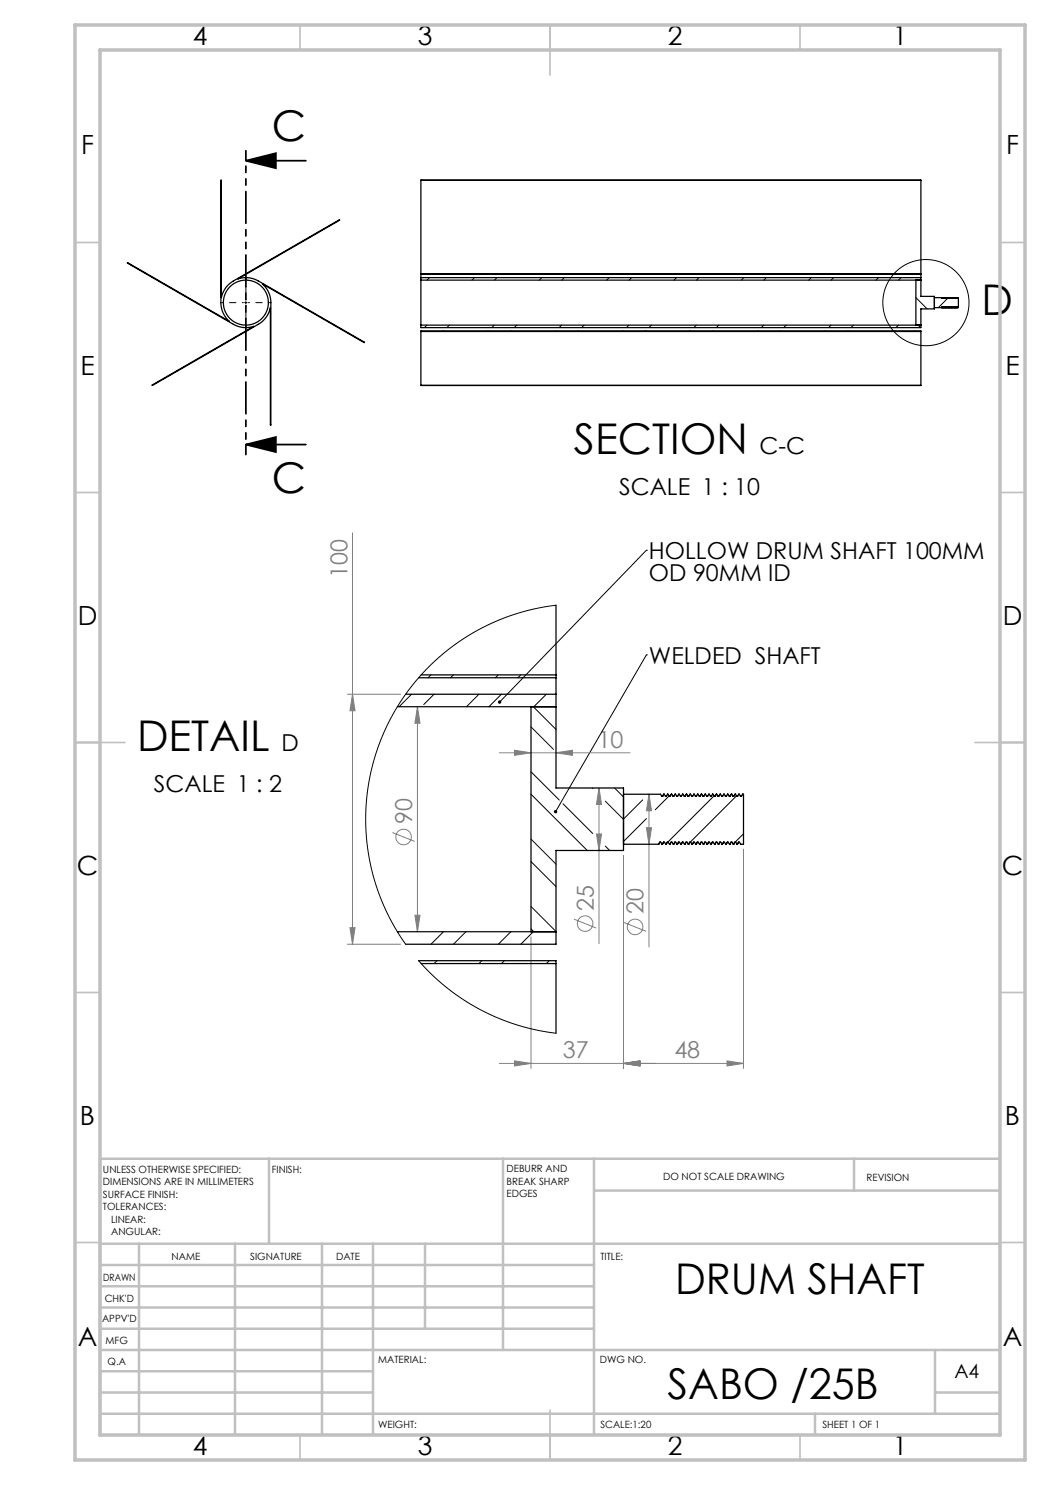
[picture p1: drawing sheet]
<svg xmlns="http://www.w3.org/2000/svg" width="210mm" height="297mm" viewBox="0 0 210 297" stroke-linecap="round" stroke-linejoin="round" font-family="sans-serif">
<g fill="none" stroke="#808080" stroke-width=".2">
<path d="M70.5 106.6v82.2M69.5 138.8h10.6M70.5 138.8l.5 3.3h-1zM83.5 141.3l.5 3.3h-1zM83.5 141.3v45M99.9 150.6h26.1M102.9 150.1l3.3 .5-3.3 .5zM111.2 150.6l3.3-.5v1zM119.8 157.6v31.1M119.8 157.6l.5 3.3h-1zM129.8 158.8l.5 3.3h-1zM129.8 158.8v30.6"/>
<path d="M78.5 166.5l4.4 1.8M119.3 166.8h1l-.5 3.3zM124.7 171.1v42.6M129.3 165.5h1l-.5 3.3zM148.7 169.8v43.9M69.5 188.8h10.6M70 185.5h1l-.5 3.3zM83 183h1l-.5 3.3zM106.2 187.3v26.4M114.8 183.8l4.4 1.8M124.8 184.5l4.4 1.8M99.9 212.7h48.8"/>
<path d="M102.9 212.2l3.3 .5-3.3 .5zM124.7 212.7l3.3-.5v1zM145.4 212.2l3.3 .5-3.3 .5z"/>
<circle cx="80.7" cy="167.4" r="1.56"/>
<circle cx="117" cy="184.7" r="1.56"/>
<circle cx="127" cy="185.4" r="1.56"/>
</g>
<g fill="none" stroke="#000" stroke-width=".2">
<path d="M48.9 60.5h.5M49.2 60.3v.5M129.3 110.1h.1M129.3 110.1l-29.4 30.3M129.3 131h.1M129.3 131l-18.2 31.3"/>
<circle cx="185.2" cy="60.5" r="8.6"/>
</g>
<path d="M49.2 32.1h12M49.2 32.1l6-1.5v3zM49.2 88.9h12M49.2 88.9l6-1.5v3z" fill="none" stroke="#000" stroke-width=".35"/>
<path d="M48.7 60.5h-4.3M49.2 60v-4.2M49.2 61v4.3M49.7 60.5h4.2" fill="none" stroke="#000" stroke-width=".2" stroke-dasharray="15.2 1.3 1.3 1.3" stroke-dashoffset="15"/>
<path d="M49.2 30.1v60.8" fill="none" stroke="#000" stroke-width=".35" stroke-dasharray="6.3 1.3 1.3 1.3 1.3 1.3" stroke-dashoffset="4.5"/>
<g fill="none" stroke="#c0c0c0" stroke-width=".35">
<path d="M60 5v5M110 5v10M160 5v5M15 48.5h5M200 48.5h5M15 98.5h5M200 98.5h5M15 148.5h10M195 148.5h10M15 198.5h5M200 198.5h5M15 248.5h5"/>
<path d="M200 248.5h5M60 287v5M110 282v10M160 287v5"/>
</g>
<g fill="none" stroke="#c0c0c0" stroke-width=".5">
<path d="M53.8 231.8v17M100.6 231.8v38.2M118.8 231.8v55.2M118.8 238.1h81.2M170.8 231.8v6.3M200 231.8h-180v55.2M20 248.8h180M20 257.3h98.8M20 253h98.8M27.8 248.8v38.2M47 248.8v38.2M64.4 248.8v38.2"/>
<path d="M74.6 248.8v38.2M85 248.8v17M20 265.8h98.8M20 261.5h98.8M20 278.5h54.6M20 274.3h54.6M20 270h180M187 278.5h13M187 270v12.8M20 282.8h180M163 282.8v4.2"/>
</g>
<path d="M15 5h190v287h-190zM20 10h180v277h-180z" fill="none" stroke="#c0c0c0" stroke-width=".7"/>
<g fill="#000">
<path d="M49.2 32.1l6-1.5v3zM49.2 88.9l6-1.5v3z"/>
<path d="M99.7 140.2v.5l.2-.3-.2 .3a.34 .34 0 0 0 .5-.1 .34 .34 0 0 0-.1-.4 .34 .34 0 0 0-.4 0zM110.9 162.1l-.1 .3 .1 .2 .2-.3-.2 .3a.34 .34 0 0 0 .5-.1 .34 .34 0 0 0-.1-.4 .34 .34 0 0 0-.4 0z"/>
</g>
<g fill="#808080">
<path d="M102.9 212.2l3.3 .5-3.3 .5zM124.7 212.7l3.3-.5v1zM124.7 212.7l3.3-.5v1zM145.4 212.2l3.3 .5-3.3 .5z"/>
<path d="M102.9 150.1l3.3 .5-3.3 .5zM111.2 150.6l3.3-.5v1z"/>
<path d="M70.5 138.8l.5 3.3h-1zM70 185.5h1l-.5 3.3zM83.5 141.3l.5 3.3h-1zM83 183h1l-.5 3.3zM119.8 157.6l.5 3.3h-1zM119.3 166.8h1l-.5 3.3zM129.8 158.8l.5 3.3h-1zM129.3 165.5h1l-.5 3.3z"/>
</g>
<g fill="none" stroke="#000" stroke-width=".25">
<path d="M84.2 36.1h100M84.2 36.1v19.9M184.2 36.1v23.2h2.7v2.5h-2.7v3.7h-100v-.5M25.5 52.5l20.4 11.8a5 5 0 0 1-1.7-3.8v-24.5l.1 23.5a5 5 0 0 1 2.4-3.3l21.2-12.2-20.3 11.8a5 5 0 0 1 4.1 .4l21.2 12.3-20.4-11.7a5 5 0 0 1 1.7 3.7l-.1 24.5v-23.5a5 5 0 0 1-2.4 3.4l-21.3 12.2 20.4-11.8a5 5 0 0 1-4.1-.4zM84.2 56v9M84.2 56h100M84.2 55.5h100M84.2 54.9h100M84.2 54.8h100M183.2 56v9M186.9 59.5l1.5 .1M188.5 59.5l-.1 .1"/>
<path d="M188.5 59.5h.1M188.6 59.5h.1M188.7 59.5h.1M188.8 59.5h.1M188.9 59.5h.1M189 59.5h.1M189.1 59.5h.1M189.2 59.5h.1M189.3 59.5h.1M189.4 59.5h.1M189.5 59.5h.1M189.6 59.5h.1"/>
<path d="M189.7 59.5h.1M189.8 59.5h.1M189.9 59.5h.1M190 59.5h.1M190.1 59.5h.1M190.2 59.5h.1M190.3 59.5h.1M190.4 59.5h.1M190.5 59.5h.1M190.6 59.5h.1M190.7 59.5h.1M190.8 59.5h.1"/>
<path d="M190.9 59.5h.1M191 59.5h.1M191.1 59.5h.1M191.2 59.5h.1M191.3 59.5h.1M191.4 59.5h.1M191.5 59.5h.1M191.6 59.5l.1 2-.2-.1M191.6 59.5h.1M84.2 77.1h.1M84.2 77.1h100M84.2 77.1v-10.9h100v10.9"/>
<path d="M84.2 65h100M84.2 66.3h100M184.2 77.1h.1M186.9 61.5h1.4M188.3 61.5h.1M188.3 61.4v.1M188.4 61.4h.1M188.4 61.4v.1M188.4 61.5h.1M188.5 61.4l-.1 .1M188.5 61.4h.1M188.5 61.4l.1 .1"/>
<path d="M188.6 61.5h.1M188.6 61.4v.1M188.7 61.4h.1M188.7 61.4v.1M188.7 61.5h.1M188.8 61.4l-.1 .1M188.8 61.4h.1M188.8 61.4l.1 .1M188.9 61.5h.1M188.9 61.4v.1M189 61.4h.1M189 61.4v.1"/>
<path d="M189 61.5h.1M189.1 61.4l-.1 .1M189.1 61.4h.1M189.1 61.4l.1 .1M189.2 61.5h.1M189.2 61.4v.1M189.3 61.4h.1M189.3 61.4v.1M189.3 61.5h.1M189.4 61.4l-.1 .1M189.4 61.4h.1M189.4 61.4l.1 .1"/>
<path d="M189.5 61.5h.1M189.5 61.4v.1M189.6 61.4h.1M189.6 61.4v.1M189.6 61.5h.1M189.7 61.4l-.1 .1M189.7 61.4h.1M189.7 61.4l.1 .1M189.8 61.5h.1M189.8 61.4v.1M189.9 61.4h.1M189.9 61.4v.1"/>
<path d="M189.9 61.5h.1M190 61.4l-.1 .1M190 61.4h.1M190 61.4l.1 .1M190.1 61.5h.1M190.1 61.4v.1M190.2 61.4h.1M190.2 61.4v.1M190.2 61.5h.1M190.3 61.4l-.1 .1M190.3 61.4h.1M190.3 61.4l.1 .1"/>
<path d="M190.4 61.5h.1M190.4 61.4v.1M190.5 61.4h.1M190.5 61.4v.1M190.5 61.5h.1M190.6 61.4l-.1 .1M190.6 61.4h.1M190.6 61.4l.1 .1M190.7 61.5h.1M190.7 61.4v.1M190.8 61.4h.1M190.8 61.4v.1"/>
<path d="M190.8 61.5h.1M190.9 61.4l-.1 .1M190.9 61.4h.1M190.9 61.4l.1 .1M191 61.5h.1M191 61.4v.1M191.1 61.4h.1M191.1 61.4v.1M191.1 61.5h.1M191.2 61.4l-.1 .1M191.2 61.4h.1M191.2 61.4l.1 .1"/>
<path d="M191.3 61.5h.1M191.3 61.4v.1M191.4 61.4h.1M191.4 61.4v.1M191.4 61.5h.1M191.5 61.4l-.1 .1M191.5 61.4h.1M81.1 138.8h30.1M83.7 135.6h27.5M84.2 135h27M111.2 121v36.6h13.5v12.5h-13.5v18.7h-30.1M79.5 141.3h31.7"/>
<path d="M106.2 141.3v45M124.7 158.8h7.4l.2 .5h.2M132.8 158.9l-.3 .4M132.8 158.8l-.3 .5M132.8 158.8l.3 .5h.2l.2-.5M132.8 158.8v.1M133.5 158.8l.3 .5h.2l.3-.5M133.5 158.8v.1M134.3 158.8l.3 .5h.2l.2-.5M134.3 158.8l-.1 .1M135 158.8l.3 .5h.2l.3-.5M135 158.8v.1"/>
<path d="M135.8 158.8l.3 .5h.2l.2-.5M135.8 158.8l-.1 .1M136.5 158.8l.3 .5h.2l.3-.5M136.5 158.8v.1M137.3 158.8l.3 .5h.2l.2-.5M137.3 158.8l-.1 .1M138 158.8l.3 .5h.2l.3-.5M138 158.8v.1M138.8 158.8l.3 .5h.2l.2-.5M138.8 158.8l-.1 .1M139.5 158.8l.3 .5h.2l.3-.5M139.5 158.8v.1"/>
<path d="M140.3 158.8l.3 .5h.2l.2-.5M140.3 158.8l-.1 .1M141 158.8l.3 .5h.2l.3-.5M141 158.8v.1M141.8 158.8l.3 .5h.2l.2-.5M141.8 158.8l-.1 .1M142.5 158.8l.3 .5h.2l.3-.5M142.5 158.8v.1M143.3 158.8l.3 .5h.2l.2-.5M143.3 158.8l-.1 .1M144 158.8l.3 .5h.2l.3-.5M144 158.8v.1"/>
<path d="M144.8 158.8l.3 .5h.2l.2-.5M144.8 158.8l-.1 .1M145.5 158.8l.3 .5h.2l.3-.5M145.5 158.8v.1M146.3 158.8l.3 .5h.2l.2-.5M146.3 158.8l-.1 .1M147 158.8l.3 .5h.2l.3-.5M147 158.8v.1M147.8 158.8l.3 .5h.2l.2-.5M147.8 158.8l-.1 .1M148.5 158.8h.2v10h-.6l-.2-.4h-.2M148.5 158.8v.1"/>
<path d="M124.7 168.8h7M131.7 168.8h.1M132 168.4h.2l.3 .4M132 168.4l-.3 .4M132.5 168.8h.1M132.7 168.4h.2l.3 .4M132.7 168.4l-.2 .4M133.2 168.8h.1M133.5 168.4h.2l.3 .4M133.5 168.4l-.3 .4M134 168.8h.1M134.2 168.4h.2l.3 .4"/>
<path d="M134.2 168.4l-.2 .4M134.7 168.8h.1M135 168.4h.2l.3 .4M135 168.4l-.3 .4M135.5 168.8h.1M135.7 168.4h.2l.3 .4M135.7 168.4l-.2 .4M136.2 168.8h.1M136.5 168.4h.2l.3 .4M136.5 168.4l-.3 .4M137 168.8h.1M137.2 168.4h.2l.3 .4"/>
<path d="M137.2 168.4l-.2 .4M137.7 168.8h.1M138 168.4h.2l.3 .4M138 168.4l-.3 .4M138.5 168.8h.1M138.7 168.4h.2l.3 .4M138.7 168.4l-.2 .4M139.2 168.8h.1M139.5 168.4h.2l.3 .4M139.5 168.4l-.3 .4M140 168.8h.1M140.2 168.4h.2l.3 .4"/>
<path d="M140.2 168.4l-.2 .4M140.7 168.8h.1M141 168.4h.2l.3 .4M141 168.4l-.3 .4M141.5 168.8h.1M141.7 168.4h.2l.3 .4M141.7 168.4l-.2 .4M142.2 168.8h.1M142.5 168.4h.2l.3 .4M142.5 168.4l-.3 .4M143 168.8h.1M143.2 168.4h.2l.3 .4"/>
<path d="M143.2 168.4l-.2 .4M143.7 168.8h.1M144 168.4h.2l.3 .4M144 168.4l-.3 .4M144.5 168.8h.1M144.7 168.4h.2l.3 .4M144.7 168.4l-.2 .4M145.2 168.8h.1M145.5 168.4h.2l.3 .4M145.5 168.4l-.3 .4M146 168.8h.1M146.2 168.4h.2l.3 .4"/>
<path d="M146.2 168.4l-.2 .4M146.7 168.8h.1M147 168.4h.2l.3 .4M147 168.4l-.3 .4M147.5 168.8h.1M147.7 168.4l-.2 .4M79.5 186.3h31.7M83.7 192.1h27.5v14.5M84.2 192.7h27"/>
<circle cx="49.2" cy="60.5" r="4.5"/>
</g>
<g fill="none" stroke="#000" stroke-width=".2">
<path d="M85.9 55.5l-.5 .5M86.7 54.8l-.1 .1M94.9 55.5l-.5 .5M95.7 54.8l-.2 .1M99.4 55.5l-.5 .5M100.1 54.8l-.1 .1M108.4 55.5l-.5 .5M109.1 54.8l-.1 .1M112.8 55.5l-.5 .5M113.6 54.8l-.1 .1M121.8 55.5l-.5 .5M122.6 54.8l-.1 .1"/>
<path d="M126.3 55.5l-.5 .5M127.1 54.8l-.1 .1M135.3 55.5l-.5 .5M136.1 54.8l-.1 .1M139.8 55.5l-.5 .5M140.6 54.8l-.2 .1M148.8 55.5l-.5 .5M149.5 54.8l-.1 .1M153.3 55.5l-.5 .5M154 54.8l-.1 .1M162.2 55.5l-.5 .5M163 54.8l-.1 .1"/>
<path d="M166.7 55.5l-.5 .5M167.5 54.8l-.1 .1M175.7 55.5l-.5 .5M176.5 54.8l-.1 .1M180.2 55.5l-.5 .5M181 54.8l-.1 .1M183.2 59.5l2.2 2.3M184.2 56h.1M189.6 59.6l-1.9 1.9M84.2 66.2h.1M85.4 65l-.5 .5M88.7 66.2l-.1 .1"/>
<path d="M89.9 65l-.5 .5M97.7 66.2l-.1 .1M98.9 65l-.5 .5M102.2 66.2l-.1 .1M103.3 65l-.5 .5M111.2 66.2l-.1 .1M112.3 65l-.5 .5M115.7 66.2l-.2 .1M116.8 65l-.5 .5M124.6 66.2l-.1 .1M125.8 65l-.5 .5M129.1 66.2l-.1 .1"/>
<path d="M130.3 65l-.5 .5M138.1 66.2l-.1 .1M139.3 65l-.5 .5M142.6 66.2l-.1 .1M143.8 65l-.5 .5M151.6 66.2l-.1 .1M152.7 65l-.5 .5M156.1 66.2l-.1 .1M157.2 65l-.5 .5M165.1 66.2l-.2 .1M166.2 65l-.5 .5M169.5 66.2l-.1 .1"/>
<path d="M170.7 65l-.5 .5M178.5 66.2l-.1 .1M179.7 65l-.5 .5M183 66.2l-.1 .1M184.2 65l-.5 .5M82.3 138.8l-2.5 2.5M86.2 135l-.6 .6M86.8 138.8l-2 2.1M90.7 135l-.6 .6M95.8 138.8l-2.5 2.5M99.7 135l-.6 .6M100.3 138.8l-2.5 2.5"/>
<path d="M104.1 135l-.5 .6M109.3 138.8l-2.5 2.5M111.2 121l-5.5 1.1-5.3 1.7-5.1 2.4-4.7 3-4.3 3.6-3.7 4.1-3.2 4.6-2.6 4.9-1.9 5.3-1.2 5.3-.5 5.6 .2 5.6 .9 5.4 1.6 5.3 2.3 5.2 2.9 4.7M106.2 158.8l11.3 11.3M106.2 145.4l4.5 4.5M106.2 154.4l5.7 5.6M106.7 141.3l4.5 4.6M118.4 157.6l.1 .1M122.9 157.6l1.8 1.8M128.5 160l-3.8 3.8M133.8 159.2l-2.7 2.8M142.8 159.2l-9.3 9.2"/>
<path d="M147.3 159.2l-9.3 9.2M106.2 172.3l5 5M106.2 167.8l5 5M112.6 160.8l5.9 5.9M121.1 160.2l3.6 3.7M121.1 169.2l.8 .9M129.3 163.7l-4.6 4.6M133.4 168.6l-.3 .2M137.9 168.6l-.3 .2M146.9 168.6l-.3 .2M148.7 166.8l-1.7 1.6M79.7 186.3l-.1 .2"/>
<path d="M83.7 192.1l2.8 2.9 2.9 2.6 3.4 2.4 3.2 1.9 3.6 1.7 3.8 1.4 3.9 1 3.9 .6M87.4 192.1l-.6 .6M88.7 186.3l-2.5 2.5M93.2 186.3l-2.5 2.5M96.4 192.1l-.6 .6M100.9 192.1l-.6 .6M102.2 186.3l-2.5 2.5M106.2 185.8l.6 .5M106.2 181.3l5 5M106.7 186.3l-2.5 2.5M109.9 192.1l-.6 .6"/>
</g>
<g font-size="8.5">
<text x="54.3" y="28.3">C</text>
<text x="196.3" y="62.9">D</text>
<text x="114.8" y="90.7">SECTION</text>
<text x="54.3" y="98.6">C</text>
<text x="27.4" y="150.2">DETAIL</text>
<text x="135" y="258.8">DRUM SHAFT</text>
<text x="133.5" y="279.7">SABO /25B</text>
</g>
<g font-size="5.3">
<text x="38.5" y="9">4</text>
<text x="83.5" y="9">3</text>
<text x="133.6" y="9">2</text>
<text x="178.6" y="9">1</text>
<text x="16.2" y="30.7">F</text>
<text x="201.2" y="30.7">F</text>
<text x="16.1" y="75">E</text>
<text x="201.1" y="75">E</text>
<text x="15.5" y="125">D</text>
<text x="200.5" y="125">D</text>
<text x="15.4" y="175">C</text>
<text x="200.4" y="175">C</text>
<text x="16" y="225">B</text>
<text x="201" y="225">B</text>
<text x="15.5" y="269.2">A</text>
<text x="200.5" y="269.2">A</text>
<text x="38.5" y="291">4</text>
<text x="83.5" y="291">3</text>
<text x="133.6" y="291">2</text>
<text x="178.6" y="291">1</text>
</g>
<g font-size="4.7">
<text x="151.9" y="90.7">C-C</text>
<text x="123.8" y="98.9">SCALE 1 : 10</text>
<text x="129.8" y="111.8">HOLLOW DRUM SHAFT 100MM</text>
<text x="129.8" y="116.3">OD 90MM ID</text>
<text x="129.8" y="132.7">WELDED SHAFT</text>
<text x="56.3" y="150.2">D</text>
<text x="30.8" y="158.4">SCALE 1 : 2</text>
</g>
<g font-size="4.7" fill="#808080">
<text x="69.5" y="115.6" transform="rotate(-90 69.5 115.6)">100</text>
<text x="119.5" y="149.5">10</text>
<text x="82.4" y="164.8" transform="rotate(-90 82.4 164.8)">90</text>
<text x="118.7" y="182.2" transform="rotate(-90 118.7 182.2)">25</text>
<text x="128.7" y="182.8" transform="rotate(-90 128.7 182.8)">20</text>
<text x="112.6" y="211.7">37</text>
<text x="134.9" y="211.7">48</text>
</g>
<text font-size="3.9" x="190.9" y="275.5">A4</text>
<g font-size="2">
<text x="20.6" y="234.6">UNLESS OTHERWISE SPECIFIED:</text>
<text x="20.6" y="237.1">DIMENSIONS ARE IN MILLIMETERS</text>
<text x="20.6" y="239.6">SURFACE FINISH:</text>
<text x="54.4" y="234.6">FINISH:</text>
<text x="101.3" y="234.5">DEBURR AND</text>
<text x="101.3" y="237">BREAK SHARP</text>
<text x="101.3" y="239.5">EDGES</text>
<text x="132.6" y="236">DO NOT SCALE DRAWING</text>
<text x="173.3" y="236.2">REVISION</text>
<text x="20.6" y="242.1">TOLERANCES:</text>
<text x="22.2" y="244.6">LINEAR:</text>
<text x="22.2" y="247.1">ANGULAR:</text>
<text x="34.3" y="252">NAME</text>
<text x="50" y="251.9">SIGNATURE</text>
<text x="67.2" y="251.9">DATE</text>
<text x="120.1" y="251.9">TITLE:</text>
<text x="20.6" y="256.1">DRAWN</text>
<text x="20.9" y="260.3">CHK'D</text>
<text x="20.4" y="264.4">APPV'D</text>
<text x="21.1" y="268.8">MFG</text>
<text x="21.5" y="273">Q.A</text>
<text x="75.6" y="272.5">MATERIAL:</text>
<text x="120" y="272.5">DWG NO.</text>
<text x="75.6" y="285.5">WEIGHT:</text>
<text x="120.1" y="285.6">SCALE:1:20</text>
<text x="164.5" y="285.6">SHEET 1 OF 1</text>
</g>
</svg>
